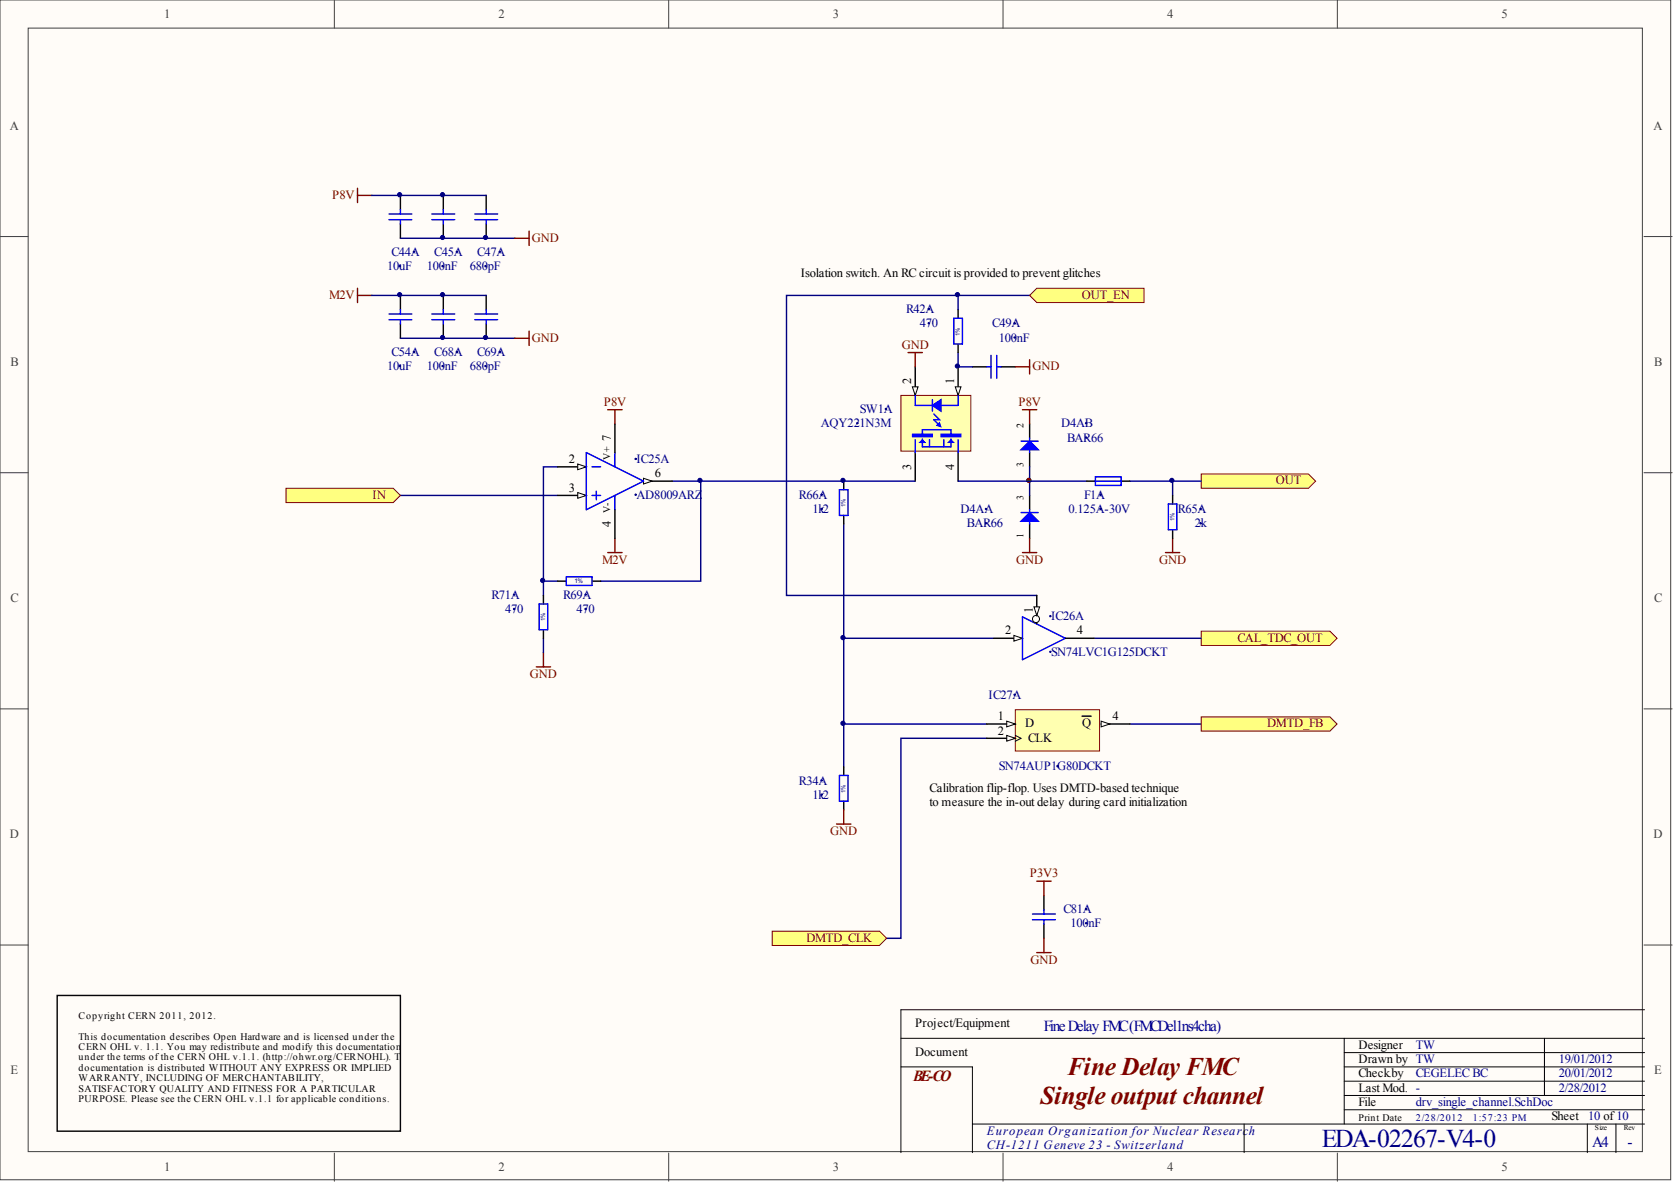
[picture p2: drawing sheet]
<svg xmlns="http://www.w3.org/2000/svg" width="297mm" height="210mm" viewBox="0 0 297 210" stroke-linecap="round" stroke-linejoin="round" font-family="sans-serif">
<g fill="#fffcf8" stroke="#404040" stroke-width=".18">
<path d="M0 0h296.6v209.5h-296.6z"/>
<path d="M5 5h286.6v199.5h-286.6z"/>
</g>
<g fill="none" stroke="#404040" stroke-width=".18">
<path d="M59.4 0v5M118.7 0v5M178.1 0v5M237.4 0v5M0 42h5M291.9 42h5M0 83.9h5M291.9 83.9h5M0 125.9h5M291.9 125.9h5M0 167.8h5M291.9 167.8h5"/>
<path d="M59.4 204.8v5M118.7 204.8v5M178.1 204.8v5M237.4 204.8v5"/>
</g>
<g fill="#000080" stroke="#000080" stroke-width=".18">
<circle cx="182.7" cy="85.3" r=".37"/>
<circle cx="81.1" cy="44.7" r=".12"/>
<circle cx="78.6" cy="47.3" r=".12"/>
<circle cx="88.7" cy="44.7" r=".12"/>
<circle cx="86.2" cy="47.3" r=".12"/>
<circle cx="192.8" cy="75.1" r=".12"/>
<circle cx="192.8" cy="77.7" r=".13"/>
</g>
<g fill="none" stroke="#000" stroke-width=".18">
<path d="M292 179.3h-132v25.4M160 189.5h12.7v15.2M160 184.4h132M172.7 199.6h119.3M220.9 199.6v5.1M238.7 184.4v15.2M238.7 186.9h53.3M238.7 189.5h53.3M238.7 192h53.3M238.7 194.5h53.3M238.7 197.1h53.3M274.2 184.4v10.1"/>
<path d="M281.8 199.6v5.1M286.9 199.6v5.1"/>
</g>
<path d="M78.7 34.7v2.5M78.7 39.8v2.5M86.3 34.7v2.5M86.3 39.8v2.5M182.8 75.3v2.5M182.8 80.4v2.5" fill="none" stroke="#000" stroke-width=".25"/>
<path d="M76.7 39h4M76.7 38h4M78.7 37.2v.8M78.7 39v.8M84.3 39h4.1M84.3 38h4.1M86.3 37.2v.8M86.3 39v.8M181.3 78.3h3M182.8 77.8v2.6" fill="none" stroke="#00f" stroke-width=".25"/>
<path d="M99 82.9h-2.5v20.3h2.5" fill="none" stroke="#000080" stroke-width=".25"/>
<path d="M95.2 118.4h2.6M96.5 115.9v2.5" fill="none" stroke="#800000" stroke-width=".25"/>
<path d="M181.3 79.9l1.5-1.6 1.5 1.6z" fill="#00f" stroke="#00f" stroke-width=".25"/>
<path d="M160 70.2h12.4v9.9h-12.4z" fill="#ffffb0" stroke="#800000" stroke-width=".18"/>
<path d="M170.1 65.1v5.1" fill="none" stroke="#000" stroke-width=".25"/>
<path d="M169.6 68.7h1l-.5 1.5z" fill="#fffcf8" stroke="#000" stroke-width=".18"/>
<path d="M162.5 65.1v5.1" fill="none" stroke="#000" stroke-width=".25"/>
<path d="M162 68.7h1l-.5 1.5z" fill="#fffcf8" stroke="#000" stroke-width=".18"/>
<path d="M71.1 34.7v2.5M71.1 39.8v2.5M170.1 55v1.5M170.1 61.1v1.5M172.7 65.1h2.5M177.7 65.1h2.6M162.5 80.4v5M170.1 80.4v5" fill="none" stroke="#000" stroke-width=".25"/>
<g fill="none" stroke="#00f" stroke-width=".25">
<path d="M69.1 39h4M69.1 38h4M71.1 37.2v.8M71.1 39v.8M169.4 56.5h1.5v4.6h-1.5zM162.5 70.2v1.8h7.6v-1.8M162.5 78.1v2.3M163.8 77.3v-1h5v1M163.8 78v1.4h5v-1.4M165 78.1v1.3M165.5 71v2M165.8 73.5l1 1h-1l1 1"/>
<path d="M167.6 78.1v1.3M170.1 78.1v2.3M175.2 65.1h.8M176 63.1v4.1M177 63.1v4.1M177 65.1h.7"/>
</g>
<path d="M165.5 72l1.6-1v2z" fill="#00f" stroke="#00f" stroke-width=".25"/>
<g fill="#00f" stroke="#00f" stroke-width=".18">
<path d="M168.3 78.6l.5-.5 .6 .5z"/>
<path d="M163.3 78.6l.5-.5 .5 .5z"/>
<path d="M166.3 75.5l.5-.5 .3 .8z"/>
<path d="M167.1 77.1h3.5v.5h-3.5z" fill-rule="evenodd"/>
<path d="M162 77.1h3.5v.5h-3.5z" fill-rule="evenodd"/>
</g>
<g fill="#000080" stroke="#000080" stroke-width=".18">
<circle cx="157.3" cy="72.6" r=".12"/>
<circle cx="152.2" cy="75.1" r=".12"/>
<circle cx="73.5" cy="44.7" r=".12"/>
<circle cx="70.9" cy="47.3" r=".12"/>
<circle cx="180.1" cy="57.4" r=".12"/>
<circle cx="180.1" cy="59.9" r=".11"/>
<circle cx="164.9" cy="54.9" r=".11"/>
<circle cx="164.9" cy="57.4" r=".12"/>
</g>
<path d="M161.2 62.6h2.6M162.5 62.6v2.5M180.3 65.1h2.5M182.8 63.9v2.5" fill="none" stroke="#800000" stroke-width=".25"/>
<path d="M170.1 62.6v2.5h2.6M71.1 88h27.9M119.3 85.4h43.2M124.4 85.4v17.8h-17.8" fill="none" stroke="#000080" stroke-width=".25"/>
<path d="M213.3 112.1h22.8l1.3 1.3-1.3 1.2h-22.8z" fill-rule="evenodd" fill="#ffff80" stroke="#800000" stroke-width=".18"/>
<path d="M200.6 128.6h12.7" fill="none" stroke="#000080" stroke-width=".25"/>
<path d="M213.3 127.3h22.8l1.3 1.3-1.3 1.2h-22.8z" fill-rule="evenodd" fill="#ffff80" stroke="#800000" stroke-width=".18"/>
<path d="M182.8 52.5h-12.7v2.5M194.2 113.4h19.1M149.8 128.6h25.4" fill="none" stroke="#000080" stroke-width=".25"/>
<path d="M182.8 52.5l1.3-1.3h19v2.5h-19z" fill-rule="evenodd" fill="#ffff80" stroke="#800000" stroke-width=".18"/>
<path d="M182.8 88v2.5M182.8 93.1v2.5" fill="none" stroke="#000" stroke-width=".25"/>
<path d="M181.3 91h3M182.8 90.5v2.6" fill="none" stroke="#00f" stroke-width=".25"/>
<path d="M181.3 92.5l1.5-1.5 1.5 1.5z" fill="#00f" stroke="#00f" stroke-width=".25"/>
<g fill="#000080" stroke="#000080" stroke-width=".18">
<circle cx="175.1" cy="90.4" r=".11"/>
<circle cx="175" cy="92.9" r=".12"/>
</g>
<path d="M63.5 33.4v2.6M63.5 34.7h2.5M181.5 72.8h2.6M182.8 72.8v2.5M181.5 98.1h2.6M182.8 95.6v2.5" fill="none" stroke="#800000" stroke-width=".25"/>
<path d="M182.8 82.9v5.1" fill="none" stroke="#000080" stroke-width=".25"/>
<circle cx="182.7" cy="85.3" r=".37" fill="#800000" stroke="#800000" stroke-width=".18"/>
<path d="M213.3 84.2h19l1.3 1.2-1.3 1.3h-19z" fill-rule="evenodd" fill="#ffff80" stroke="#800000" stroke-width=".18"/>
<path d="M149.8 93.1v43.1M208.2 85.4v2.6M149.8 113.4h26.7M175.2 131.1h-15.2v35.5h-2.6" fill="none" stroke="#000080" stroke-width=".25"/>
<path d="M206.9 98.1h2.6M208.2 95.6v2.5" fill="none" stroke="#800000" stroke-width=".25"/>
<path d="M137.1 165.4h19l1.3 1.2-1.3 1.3h-19z" fill-rule="evenodd" fill="#ffff80" stroke="#800000" stroke-width=".18"/>
<path d="M66 34.7h20.3M66 52.5h20.3M71.1 42.3h20.3M71.1 60.1h20.3M96.5 103.2v2.5M96.5 113.4v2.5" fill="none" stroke="#000080" stroke-width=".25"/>
<path d="M63.5 51.2v2.5M63.5 52.5h2.5M91.4 42.3h2.5M93.9 41v2.6M93.9 58.8v2.5M91.4 60.1h2.5M107.9 72.8h2.5M109.2 72.8v2.5M107.9 98.1h2.5M109.2 95.6v2.5" fill="none" stroke="#800000" stroke-width=".25"/>
<path d="M71.1 52.5v2.5M71.1 57.5v2.6M78.7 52.5v2.5M78.7 57.5v2.6M86.3 52.5v2.5M86.3 57.5v2.6" fill="none" stroke="#000" stroke-width=".25"/>
<path d="M69.1 56.8h4M69.1 55.8h4M71.1 55v.8M71.1 56.8v.7M76.7 56.8h4M76.7 55.8h4M78.7 55v.8M78.7 56.8v.7M84.3 56.8h4.1M84.3 55.8h4.1M86.3 55v.8M86.3 56.8v.7" fill="none" stroke="#00f" stroke-width=".25"/>
<g fill="#000080" stroke="#000080" stroke-width=".18">
<circle cx="81.1" cy="62.5" r=".13"/>
<circle cx="78.6" cy="65" r=".11"/>
<circle cx="88.7" cy="62.5" r=".13"/>
<circle cx="86.2" cy="65" r=".11"/>
<circle cx="73.5" cy="62.5" r=".13"/>
<circle cx="71" cy="65" r=".11"/>
</g>
<path d="M50.8 86.7h19l1.3 1.3-1.3 1.2h-19z" fill-rule="evenodd" fill="#ffff80" stroke="#800000" stroke-width=".18"/>
<path d="M170.1 85.4h22.9M200.6 85.4h12.7" fill="none" stroke="#000080" stroke-width=".25"/>
<path d="M99 82.9h5.1M185.3 159v2.6M185.3 164.1v2.5" fill="none" stroke="#000" stroke-width=".25"/>
<path d="M183.3 163.3h4.1M183.3 162.3h4.1M185.3 161.6v.7M185.3 163.3v.8" fill="none" stroke="#00f" stroke-width=".25"/>
<g fill="#000080" stroke="#000080" stroke-width=".18">
<circle cx="192.8" cy="161.4" r=".13"/>
<circle cx="192.8" cy="163.9" r=".12"/>
</g>
<path d="M184.1 156.5h2.5M185.3 156.5v2.5M184.1 169.2h2.5M185.3 166.6v2.6" fill="none" stroke="#800000" stroke-width=".25"/>
<path d="M102.6 82.4l1.5 .5-1.5 .5z" fill="#fffcf8" stroke="#000" stroke-width=".18"/>
<path d="M99 88h5.1" fill="none" stroke="#000" stroke-width=".25"/>
<path d="M102.6 87.5l1.5 .5-1.5 .5z" fill="#fffcf8" stroke="#000" stroke-width=".18"/>
<path d="M114.3 85.4h5" fill="none" stroke="#000" stroke-width=".25"/>
<path d="M114.3 84.9l1.5 .5-1.5 .5z" fill="#fffcf8" stroke="#000" stroke-width=".18"/>
<path d="M104.1 80.4l10.2 5-10.2 5.1zM105.1 82.9h1.5M105.1 88h1.5M105.9 87.2v1.5M109.2 80.4v2.5M109.2 88v2.5M149 87h1.6v4.5h-1.6zM95.7 107.3h1.5v4.5h-1.5zM100.5 102.4h4.6v1.6h-4.6zM181.5 109.5l7.7 3.9-7.7 3.8M149 137.7h1.6v4.6h-1.6z" fill="none" stroke="#00f" stroke-width=".25"/>
<path d="M109.2 75.3v5.1M109.2 90.5v5.1M149.8 85.4v1.6M149.8 91.5v1.6M96.5 105.7v1.6M96.5 111.8v1.6M99 103.2h1.5M105.1 103.2h1.5M176.5 113.4h5M149.8 136.2v1.5M149.8 142.3v1.5" fill="none" stroke="#000" stroke-width=".25"/>
<g fill="#000080" stroke="#000080" stroke-width=".18">
<circle cx="112.9" cy="81.5" r=".12"/>
<circle cx="112.9" cy="87.9" r=".13"/>
<circle cx="145.9" cy="87.9" r=".13"/>
<circle cx="145.9" cy="90.4" r=".12"/>
<circle cx="145.9" cy="138.6" r=".12"/>
<circle cx="145.9" cy="141.1" r=".13"/>
<circle cx="91.3" cy="105.6" r=".12"/>
<circle cx="91.3" cy="108.1" r=".13"/>
<circle cx="104" cy="105.6" r=".11"/>
<circle cx="104" cy="108.2" r=".12"/>
</g>
<path d="M170.1 52.5h-30.5v53.2h44.5" fill="none" stroke="#000080" stroke-width=".25"/>
<path d="M148.5 146.3h2.6M149.8 143.8v2.5" fill="none" stroke="#800000" stroke-width=".25"/>
<path d="M180 112.8l1.5 .6-1.5 .5z" fill="#fffcf8" stroke="#000" stroke-width=".18"/>
<path d="M184.1 105.7v5.1M189.2 113.4h5" fill="none" stroke="#000" stroke-width=".25"/>
<path d="M181.5 109.5v7.7" fill="none" stroke="#00f" stroke-width=".25"/>
<circle cx="183.9" cy="109.9" r=".63" fill="#fffcf8" stroke="#000" stroke-width=".18"/>
<path d="M183.6 107.8h1l-.5 1.5z" fill="#fffcf8" stroke="#000" stroke-width=".18"/>
<g fill="#000080" stroke="#000080" stroke-width=".18">
<circle cx="186.5" cy="109.4" r=".12"/>
<circle cx="186.5" cy="115.7" r=".11"/>
</g>
<path d="M180.3 126h14.9v7.4h-14.9z" fill="#ffffb0" stroke="#800000" stroke-width=".18"/>
<path d="M175.2 131.1h5.1" fill="none" stroke="#000" stroke-width=".25"/>
<path d="M180.3 130.6l1 .5-1 .5" fill="none" stroke="#000" stroke-width=".18"/>
<path d="M178.7 130.6l1.6 .5-1.6 .5z" fill="#fffcf8" stroke="#000" stroke-width=".18"/>
<path d="M175.2 128.6h5.1" fill="none" stroke="#000" stroke-width=".25"/>
<path d="M178.7 128.1l1.6 .5-1.6 .5z" fill="#fffcf8" stroke="#000" stroke-width=".18"/>
<path d="M195.5 128.6h5.1" fill="none" stroke="#000" stroke-width=".25"/>
<path d="M195.5 128.1l1.5 .5-1.5 .5z" fill="#fffcf8" stroke="#000" stroke-width=".18"/>
<path d="M193 85.4h1.5M199.1 85.4h1.5M208.2 88v1.5M208.2 94.1v1.5M192.1 127.2h1.6M10.2 176.8h60.9v24.1h-60.9z" fill="none" stroke="#000" stroke-width=".25"/>
<g fill="#000080" stroke="#000080" stroke-width=".18">
<circle cx="180.1" cy="123.4" r=".12"/>
<circle cx="187.8" cy="136.1" r=".13"/>
<circle cx="195.4" cy="87.9" r=".13"/>
<circle cx="195.4" cy="90.4" r=".12"/>
<circle cx="213.2" cy="90.4" r=".12"/>
<circle cx="213.1" cy="92.9" r=".13"/>
<circle cx="71" cy="52.3" r=".37"/>
<circle cx="70.9" cy="34.6" r=".37"/>
<circle cx="78.6" cy="59.9" r=".37"/>
<circle cx="78.6" cy="52.3" r=".37"/>
<circle cx="78.6" cy="42.2" r=".37"/>
<circle cx="78.6" cy="34.6" r=".37"/>
<circle cx="86.2" cy="59.9" r=".37"/>
<circle cx="86.2" cy="42.2" r=".37"/>
<circle cx="96.3" cy="103.1" r=".37"/>
<circle cx="124.3" cy="85.3" r=".37"/>
<circle cx="149.7" cy="128.4" r=".37"/>
<circle cx="149.7" cy="113.2" r=".37"/>
<circle cx="149.7" cy="85.3" r=".37"/>
<circle cx="170" cy="65" r=".37"/>
<circle cx="170" cy="52.3" r=".37"/>
<circle cx="208.1" cy="85.3" r=".37"/>
</g>
<path d="M194.5 84.7h4.6v1.5h-4.6zM194.5 85.4h4.6M207.4 89.5h1.6v4.6h-1.6z" fill="none" stroke="#00f" stroke-width=".25"/>
<g font-size="4.5" fill="#800000">
<text x="189.5" y="191">Fine DelayFMC</text>
<text x="184.8" y="196">Single output channel</text>
</g>
<text font-size="4.5" fill="#000080" x="234.7" y="203.7">EDA-02267-V4-0</text>
<g font-size="2.7" fill="#000080">
<text x="185.3" y="183.1">FineDelay FMC(FMCDel1ns4cha)</text>
<text x="282.7" y="203.7">A4</text>
<text x="289" y="203.7">-</text>
</g>
<text font-size="2.7" fill="#800000" x="162.1" y="192">BE-CO</text>
<g font-size="2.2" fill="#404040">
<text x="29.1" y="3.2">1</text>
<text x="88.5" y="3.2">2</text>
<text x="147.9" y="3.2">3</text>
<text x="207.2" y="3.2">4</text>
<text x="266.6" y="3.2">5</text>
<text x="1.7" y="23">A</text>
<text x="293.6" y="23">A</text>
<text x="1.9" y="65">B</text>
<text x="293.7" y="65">B</text>
<text x="1.9" y="106.9">C</text>
<text x="293.7" y="106.9">C</text>
<text x="1.7" y="148.8">D</text>
<text x="293.6" y="148.8">D</text>
<text x="1.9" y="190.8">E</text>
<text x="293.7" y="190.8">E</text>
<text x="29.1" y="207.9">1</text>
<text x="88.5" y="207.9">2</text>
<text x="147.9" y="207.9">3</text>
<text x="207.2" y="207.9">4</text>
<text x="266.6" y="207.9">5</text>
</g>
<g font-size="2.2" fill="#800000">
<text x="59" y="35.3">P8V</text>
<text x="94.5" y="42.9">GND</text>
<text x="58.4" y="53.1">M2V</text>
<text x="192.1" y="53.1">OUT_EN</text>
<text x="94.5" y="60.7">GND</text>
<text x="160.1" y="61.9">GND</text>
<text x="183.3" y="65.7">GND</text>
<text x="107.2" y="72.1">P8V</text>
<text x="180.8" y="72.1">P8V</text>
<text x="66.2" y="88.6">IN</text>
<text x="226.5" y="86">OUT</text>
<text x="106.9" y="100.1">M2V</text>
<text x="180.4" y="100.1">GND</text>
<text x="205.8" y="100.1">GND</text>
<text x="219.7" y="113.9">CAL_TDC_OUT</text>
<text x="94.1" y="120.4">GND</text>
<text x="225" y="129.2">DMTD_FB</text>
<text x="147.4" y="148.3">GND</text>
<text x="182.8" y="155.8">P3V3</text>
<text x="143.2" y="167.2">DMTD_CLK</text>
<text x="183" y="171.2">GND</text>
</g>
<g font-size="2.2" fill="#000080">
<text x="68.7" y="48">10uF</text>
<text x="69.5" y="45.4">C44A</text>
<text x="75.8" y="48">100nF</text>
<text x="77.1" y="45.4">C45A</text>
<text x="83.4" y="48">680pF</text>
<text x="84.7" y="45.4">C47A</text>
<text x="160.9" y="55.6">R42A</text>
<text x="163.3" y="58.1">470</text>
<text x="176.1" y="58.1">C49A</text>
<text x="68.7" y="65.7">10uF</text>
<text x="69.5" y="63.2">C54A</text>
<text x="75.8" y="65.7">100nF</text>
<text x="77.1" y="63.2">C68A</text>
<text x="83.4" y="65.7">680pF</text>
<text x="84.7" y="63.2">C69A</text>
<text x="177.3" y="60.7">100nF</text>
<text x="145.7" y="75.9">AQY221N3M</text>
<text x="152.7" y="73.4">SW1A</text>
<text x="188.4" y="75.9">D4AB</text>
<text x="113" y="82.2">IC25A</text>
<text x="189.5" y="78.4">BAR66</text>
<text x="113" y="88.6">AD8009ARZ</text>
<text x="141.9" y="88.6">R66A</text>
<text x="192.5" y="88.6">F1A</text>
<text x="144.3" y="91.1">1k2</text>
<text x="170.5" y="91.1">D4AA</text>
<text x="171.7" y="93.6">BAR66</text>
<text x="189.7" y="91.1">0.125A-30V</text>
<text x="209.1" y="91.1">R65A</text>
<text x="212.1" y="93.6">2k</text>
<text x="87.3" y="106.3">R71A</text>
<text x="100" y="106.3">R69A</text>
<text x="89.7" y="108.9">470</text>
<text x="102.4" y="108.9">470</text>
<text x="186.6" y="110.1">IC26A</text>
<text x="186.6" y="116.5">SN74LVC1G125DCKT</text>
<text x="175.5" y="124.1">IC27A</text>
<text x="177.3" y="136.8">SN74AUP1G80DCKT</text>
<text x="141.9" y="139.3">R34A</text>
<text x="144.3" y="141.9">1k2</text>
<text x="188.8" y="162.1">C81A</text>
<text x="190" y="164.7">100nF</text>
<text x="251.4" y="186.3">TW</text>
<text x="251.4" y="191.3">CEGELEC BC</text>
<text x="276.8" y="188.8">19/01/2012</text>
<text x="276.8" y="191.3">20/01/2012</text>
<text x="251.4" y="196.4">drv_single_channel.SchDoc</text>
<text x="276.8" y="193.9">2/28/2012</text>
<text x="175.2" y="201.5">European Organization for Nuclear Research</text>
<text x="282" y="198.9">10 of10</text>
<text x="175.2" y="204">CH-1211 Geneve 23 - Switzerland</text>
</g>
<g font-size="2.2">
<text x="142.2" y="49.2">Isolation switch. An RC circuit is provided to prevent glitches</text>
<text x="161.8" y="68.2" transform="rotate(-90 161.8 68.2)">2</text>
<text x="169.4" y="68.2" transform="rotate(-90 169.4 68.2)">1</text>
<text x="101" y="82.2">2</text>
<text x="108.5" y="78.3" transform="rotate(-90 108.5 78.3)">7</text>
<text x="161.8" y="83.5" transform="rotate(-90 161.8 83.5)">3</text>
<text x="169.4" y="83.5" transform="rotate(-90 169.4 83.5)">4</text>
<text x="101" y="87.3">3</text>
<text x="116.3" y="84.8">6</text>
<text x="108.5" y="93.6" transform="rotate(-90 108.5 93.6)">4</text>
<text x="178.4" y="112.7">2</text>
<text x="183.4" y="108.8" transform="rotate(-90 183.4 108.8)">1</text>
<text x="191.2" y="112.7">4</text>
<text x="177.2" y="130.4">2</text>
<text x="177.2" y="127.9">1</text>
<text x="182" y="129.2">D</text>
<text x="182.6" y="131.7">CLK</text>
<text x="192.1" y="129.2">Q</text>
<text x="197.5" y="127.9">4</text>
<text x="165" y="140.6">Calibration flip-flop. Uses DMTD-based technique</text>
<text x="165" y="143.1">to measure the in-out delay during card initialization</text>
<text x="162.5" y="182.4">Project/Equipment</text>
<text x="162.5" y="187.5">Document</text>
<text x="241.2" y="186.3">Designer</text>
<text x="241.2" y="188.8">Drawn by TW</text>
<text x="241.2" y="191.3">Check.by</text>
<text x="241.2" y="196.4">File</text>
<text x="241.2" y="193.9">Last Mod. -</text>
<text x="275.5" y="198.9">Sheet</text>
</g>
<g font-size="1.8">
<text x="181.7" y="76.1" transform="rotate(-90 181.7 76.1)">2</text>
<text x="108.4" y="81.6" transform="rotate(-90 108.4 81.6)">V+</text>
<text x="181.7" y="82.9" transform="rotate(-90 181.7 82.9)">3</text>
<text x="181.7" y="88.7" transform="rotate(-90 181.7 88.7)">3</text>
<text x="108.4" y="91.2" transform="rotate(-90 108.4 91.2)">V-</text>
<text x="181.7" y="95.6" transform="rotate(-90 181.7 95.6)">1</text>
<text x="14" y="180.9">Copyright CERN 2011, 2012.</text>
<text x="14" y="184.6">This documentation describes Open Hardware and is licensed under the</text>
<text x="14" y="186.5">CERN OHL v. 1.1. You may redistribute and modify this documentation</text>
<text x="14" y="188.3">under the terms ofthe CERN OHL v.1.1. (http://ohwr.org/CERNOHL). T</text>
<text x="14" y="190.2">documentation is distributed WITHOUT ANY EXPRESS OR IMPLIED</text>
<text x="71.1" y="188.3">his</text>
<text x="14" y="192">WARRANTY, INCLUDING OF MERCHANTABILITY,</text>
<text x="14" y="193.9">SATISFACTORY QUALITY AND FITNESS FOR A PARTICULAR</text>
<text x="14" y="195.7">PURPOSE. Please see the CERN OHL v.1.1 for applicable conditions.</text>
<text x="241.2" y="199.1">Print Date</text>
</g>
<g font-size="1.8" fill="#000080">
<text x="251.4" y="199.1">2/28/2012</text>
<text x="261.5" y="199.1">1:57:23 PM</text>
</g>
<g font-size="1.3">
<text x="283.2" y="200.7">Size</text>
<text x="288.3" y="200.7">Rev</text>
</g>
<g font-size="1.1" fill="#000080">
<text x="170.4" y="59.6" transform="rotate(-90 170.4 59.6)">1%</text>
<text x="150.1" y="90.1" transform="rotate(-90 150.1 90.1)">1%</text>
<text x="208.5" y="92.6" transform="rotate(-90 208.5 92.6)">1%</text>
<text x="102" y="103.5">1%</text>
<text x="96.8" y="110.4" transform="rotate(-90 96.8 110.4)">1%</text>
<text x="150.1" y="140.8" transform="rotate(-90 150.1 140.8)">1%</text>
</g>
</svg>
